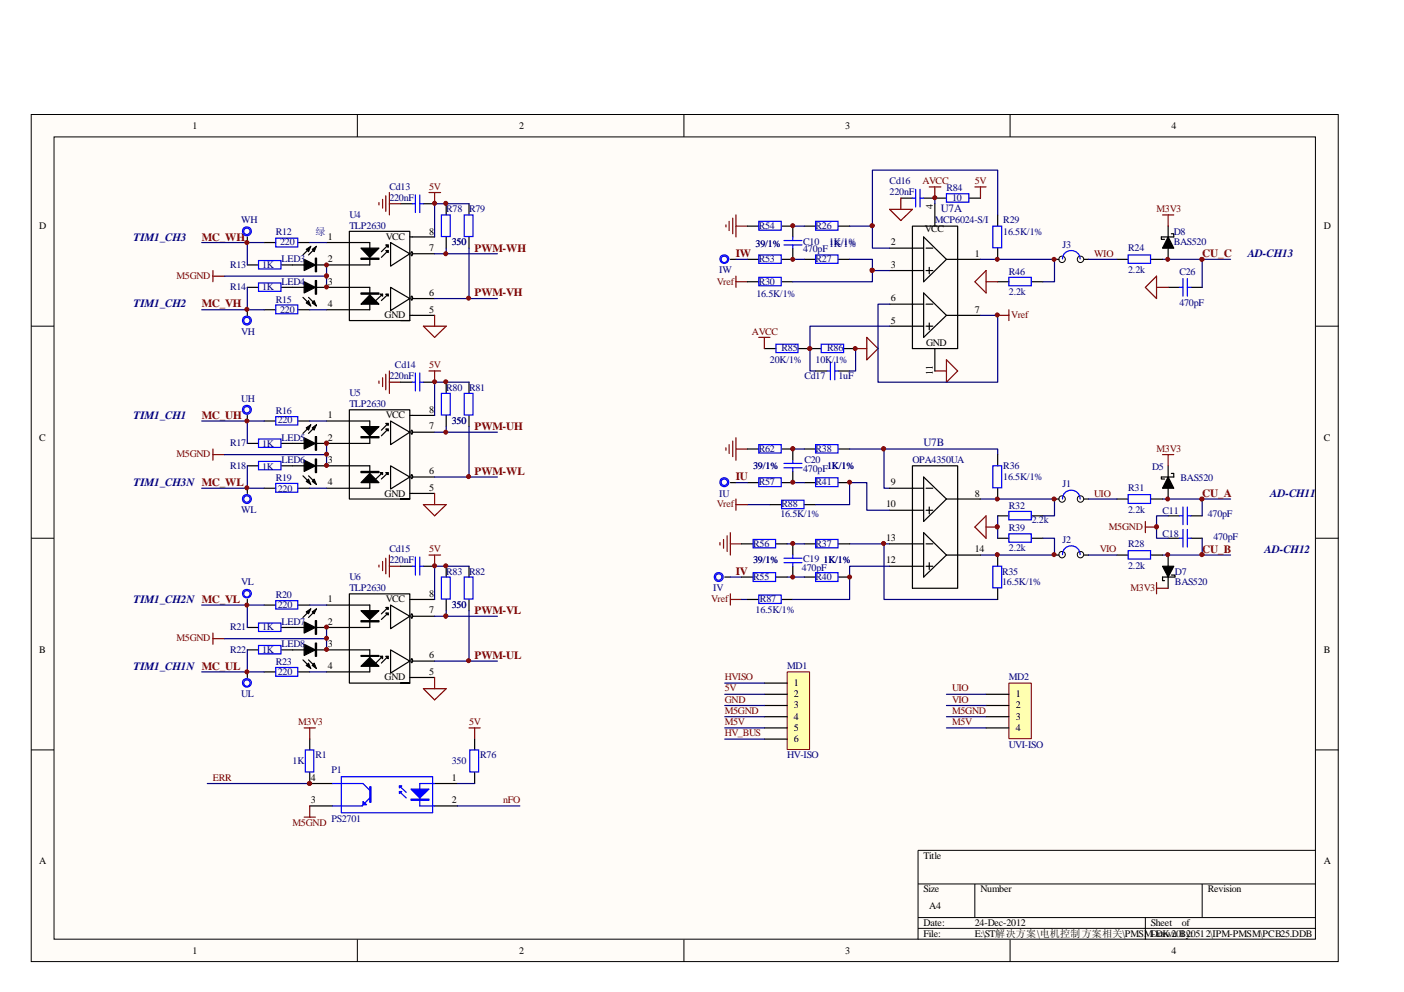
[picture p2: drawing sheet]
<svg xmlns="http://www.w3.org/2000/svg" width="297mm" height="210mm" viewBox="0 0 297 210" stroke-linecap="round" stroke-linejoin="round" font-family="sans-serif">
<path d="M6.6 24.2h276.5v179.3h-276.5z" fill="#fffcf8"/>
<g fill="none" stroke="#000" stroke-width=".21">
<path d="M6.6 24.2h276.5v179.3h-276.5zM11.4 29h266.9v169.7h-266.9zM75.6 24.2v4.8M144.7 24.2v4.8M213.7 24.2v4.8M6.6 69h4.8M278.4 69h4.8M6.6 113.9h4.8M278.4 113.9h4.8M6.6 158.7h4.8M278.4 158.7h4.8M278.4 179.9h-84.2v18.9"/>
<path d="M75.6 198.8v4.8M144.7 198.8v4.8M194.2 187h84.2M194.2 194.2h84.2M194.2 196.4h84.2M206.2 187v7.2M213.7 198.8v4.8M242.3 194.2v4.6M254.3 187v7.2"/>
</g>
<path d="M69.1 51.3h9.1v4.8h-9.1M82.1 53l-1.4 1.5M82.1 51.8l-1.4 1.5M82.6 51.3l4.1 2.4-4.1 2.6zM87.2 53.7h4.7M87.2 50.1h4.7M69.1 60.8h9.1v4.7h-9.1M87.2 66.7h4.7M87.2 63.2h4.7" fill="none" stroke="#000" stroke-width=".25"/>
<g fill="#000" stroke="#000" stroke-width=".25">
<path d="M76.4 52.5h3.8l-2 2z" fill-rule="evenodd"/>
<path d="M76.4 54.6h3.8v.3h-3.8z" fill-rule="evenodd"/>
<path d="M81.6 51.8h.5v.5z" fill-rule="evenodd"/>
<path d="M81.6 53h.5v.4z" fill-rule="evenodd"/>
<path d="M78.2 62.4l2 2h-3.8z" fill-rule="evenodd"/>
<path d="M76.4 62h3.8v.2h-3.8z" fill-rule="evenodd"/>
</g>
<path d="M87 53.3l.3 .2-.2 .6-.1-.2z" fill-rule="evenodd" fill="#fff" stroke="#000" stroke-width=".25"/>
<path d="M80.9 62.2l-1.4 1.4M82.1 62.2l-1.4 1.4M82.6 60.8l4.1 2.4-4.1 2.5zM84.8 67.8h1.9v-18.8h-12.8v18.8h12.8" fill="none" stroke="#000" stroke-width=".25"/>
<g fill="#000" stroke="#000" stroke-width=".25">
<path d="M80.4 62.2h.5v.5z" fill-rule="evenodd"/>
<path d="M81.6 62.2h.5v.5z" fill-rule="evenodd"/>
</g>
<path d="M87 62.7l.3 .2-.2 .6-.1-.2z" fill-rule="evenodd" fill="#fff" stroke="#000" stroke-width=".25"/>
<g fill="none" stroke="#000" stroke-width=".25">
<path d="M84.8 43.1h2.4M86.7 50.1h.5M89.6 43.1h2.3M86.7 66.7h.5M69.1 89.1h9.1v4.7h-9.1M69.1 98.6h9.1v4.7h-9.1M82.1 90.8l-1.4 1.4M82.1 89.6l-1.4 1.4M82.6 89.1l4.1 2.4-4.1 2.6zM87.2 91.5h4.7M87.2 87.9h4.7M87.2 104.4h4.7"/>
<path d="M87.2 100.9h4.7"/>
</g>
<path d="M87.2 43.1h.7M87.9 41.2v3.8M88.8 41.2v3.8M88.8 43.1h.8" fill="none" stroke="#00f" stroke-width=".25"/>
<path d="M45 57.2v2.4M45 58.4h2.5M90.8 40.7h2.4M91.9 40.7v2.4M89.6 69h4.8l-2.5 2.4zM91.9 66.7v2.3" fill="none" stroke="#800000" stroke-width=".25"/>
<g fill="#000" stroke="#000" stroke-width=".25">
<path d="M76.4 90.3h3.8l-2 1.9z" fill-rule="evenodd"/>
<path d="M76.4 92.4h3.8v.2h-3.8z" fill-rule="evenodd"/>
<path d="M81.6 89.6h.5v.4z" fill-rule="evenodd"/>
<path d="M81.6 90.8h.5v.4z" fill-rule="evenodd"/>
<path d="M78.2 100.2l2 1.9h-3.8z" fill-rule="evenodd"/>
<path d="M76.4 99.8h3.8v.2h-3.8z" fill-rule="evenodd"/>
</g>
<path d="M87 91.1l.3 .1-.2 .7-.1-.3z" fill-rule="evenodd" fill="#fff" stroke="#000" stroke-width=".25"/>
<path d="M82.6 98.6l4.1 2.3-4.1 2.6zM80.9 100l-1.4 1.4M82.1 100l-1.4 1.4M84.8 105.6h1.9v-18.9h-12.8v18.9h12.8" fill="none" stroke="#000" stroke-width=".25"/>
<g fill="#000" stroke="#000" stroke-width=".25">
<path d="M80.4 100h.5v.4z" fill-rule="evenodd"/>
<path d="M81.6 100h.5v.4z" fill-rule="evenodd"/>
</g>
<path d="M87 100.5l.3 .1-.2 .7-.1-.3z" fill-rule="evenodd" fill="#fff" stroke="#000" stroke-width=".25"/>
<path d="M86.7 87.9h.5M86.7 104.4h.5M69.1 128h9.1v4.8h-9.1M69.1 137.5h9.1v4.7h-9.1M82.1 129.7l-1.4 1.4M82.1 128.5l-1.4 1.4M82.6 128l4.1 2.4-4.1 2.6zM87.2 139.9h4.7M87.2 130.4h4.7M87.2 126.8h4.7M87.2 143.4h4.7" fill="none" stroke="#000" stroke-width=".25"/>
<g fill="#000" stroke="#000" stroke-width=".25">
<path d="M76.4 129.2h3.8l-2 1.9z" fill-rule="evenodd"/>
<path d="M76.4 131.3h3.8v.3h-3.8z" fill-rule="evenodd"/>
<path d="M76.4 138.7h3.8v.2h-3.8z" fill-rule="evenodd"/>
<path d="M81.6 128.5h.5v.5z" fill-rule="evenodd"/>
<path d="M81.6 129.7h.5v.4z" fill-rule="evenodd"/>
<path d="M76.4 141l1.8-1.9 2 1.9z" fill-rule="evenodd"/>
</g>
<path d="M87 129.9l.3 .2-.2 .7-.1-.2z" fill-rule="evenodd" fill="#fff" stroke="#000" stroke-width=".25"/>
<path d="M80.9 138.9l-1.4 1.4M82.1 138.9l-1.4 1.4M82.6 137.5l4.1 2.4-4.1 2.5zM84.8 144.5h1.9v-18.8h-12.8v18.8h12.8" fill="none" stroke="#000" stroke-width=".25"/>
<g fill="#000" stroke="#000" stroke-width=".25">
<path d="M80.4 138.9h.5v.5z" fill-rule="evenodd"/>
<path d="M81.6 138.9h.5v.5z" fill-rule="evenodd"/>
</g>
<path d="M87 139.4l.3 .2-.2 .6-.1-.2z" fill-rule="evenodd" fill="#fff" stroke="#000" stroke-width=".25"/>
<g fill="none" stroke="#000" stroke-width=".25">
<path d="M52.3 56.1h2.4M52.3 50.1v1.2M55.9 51.3h2.4M59.5 56.1h9.6M63.1 51.3h2.4M65.3 52.8l-1.2 1.1M66.5 52.8l-1.2 1.1M94.4 43.1v2.4M94.4 50.1v2.4M99.2 43.1v2.4M99.2 50.1v2.4M154.5 54.9h1.2"/>
<path d="M158.2 47.9h2.3M158.2 54.9h2.3M158.2 59.6h2.3M165.4 47.9h2.3v2.2M165.4 59.6h2.3M167.7 52.5v2.4h-2.3M170.2 47.9h2.4M170.2 54.9h2.4M177.4 47.9h2.3M177.4 54.9h2.3M188.2 52.5h7.2M188.2 57.2h7.2"/>
<path d="M190.6 41.9h2.4M193 47.9h9.6v25.9h-9.6zM195.4 41.9h4.8M195.4 50.1l4.8 4.8-4.8 4.7zM195.9 52.5h1.5M195.9 57.2h1.5M196.6 56.6v1.3M197.8 43.1v4.8M200.2 54.9h7.2M205.1 41.9h2.3M211.1 45.5v2.4M211.1 52.5v2.4"/>
<path d="M211.1 59.6h2.3M218.3 59.6h2.3M223.1 54.9h.9M229.4 54.9h.9M236.3 54.9h2.4M243.5 54.9h2.5M245.7 50.1v.5h.7M247.1 47.9v2.2M247.1 52.5v2.4M247.8 49.5h.5v.6M52.3 60.8h2.4M52.3 65.5v1.2"/>
<path d="M55.9 65.5h2.4M59.5 60.8h9.6M63.1 65.5h2.4M64.1 62.9l1.2 1.2M65.3 62.9l1.2 1.2M161.7 73.8h2.5M168.9 73.8h4.8M172.6 78.5h2.4M177.4 78.5h2.3M178.6 73.8h2.4M188.2 64.4h7.2M188.2 69h7.2"/>
<path d="M195.4 62l4.8 4.7-4.8 4.7zM195.9 64.4h1.5M195.9 69h1.5M196.6 68.3v1.5M197.8 73.8v4.7M200.2 66.7h7.2M247.1 60.8h2.4M252 60.8h2.3M52.3 93.8h2.4M52.3 98.6h2.4M52.3 87.9v1.2M55.9 89.1h2.4"/>
<path d="M59.5 93.8h9.6M59.5 98.6h9.6M63.1 89.1h2.4M65.3 90.5l-1.2 1.2M66.5 90.5l-1.2 1.2M84.8 80.9h2.4M89.6 80.9h2.3M94.4 80.9v2.3M94.4 87.9v2.4M99.2 80.9v2.3M99.2 87.9v2.4M158.2 95h2.3"/>
<path d="M165.4 95h2.3v2.4M167.7 99.8v2.3h-2.3M170.2 95h2.4M177.4 95h2.3M193 98.6h9.6v25.9h-9.6zM211.1 96.2v2.4M247.1 98.6v2.3M52.3 103.3v1.1M55.9 103.3h2.4M63.1 103.3h2.4M64.1 100.7l1.2 1.2M65.3 100.7l1.2 1.2"/>
<path d="M84.8 119.8h2.4M89.6 119.8h2.3M94.4 119.8v2.3M99.2 119.8v2.3M154.5 102.1h1.2M156.9 115.1h2.4M158.2 102.1h2.3M162.9 106.8h2.5M164.2 115.1h2.3M167.7 115.1v2.3M167.7 119.8v2.3M170.2 115.1h2.4"/>
<path d="M170.2 102.1h2.4M170.2 106.8h2.4M177.4 115.1h2.3M177.4 102.1h2.3M188.2 119.8h7.2M188.2 115.1h7.2M188.2 103.3h7.2M188.2 108h7.2M195.4 100.9l4.8 4.7-4.8 4.7zM195.4 112.7l4.8 4.7-4.8 4.7zM195.9 119.8h1.5M195.9 115.1h1.5"/>
<path d="M195.9 103.3h1.5M195.9 108h1.5M196.6 107.3v1.4M196.6 119.1v1.4M200.2 105.6h7.2M200.2 117.4h7.2M211.1 103.3v2.3M211.1 117.4v2.4M211.1 109.1h2.3M211.1 113.9h2.3M218.3 109.1h2.3M218.3 113.9h2.3"/>
<path d="M223.1 105.6h.9M223.1 117.4h.9M229.4 105.6h.9M229.4 117.4h.9M236.3 105.6h2.4M236.3 117.4h2.4M243.5 105.6h2.5M243.5 117.4h2.5M245.7 100.9v.5h.7M247.1 103.3v2.3M247.1 117.4v2.4M247.1 109.1h2.4"/>
<path d="M247.1 113.9h2.4M247.8 100.2h.5v.7M252 109.1h2.3M252 113.9h2.3M52.3 132.8h2.4M52.3 137.5h2.4M52.3 126.8v1.2M55.9 128h2.4M59.5 132.8h9.6M59.5 137.5h9.6M63.1 128h2.4M64.1 139.6l1.2 1.2"/>
<path d="M65.3 129.5l-1.2 1.2M65.3 139.6l1.2 1.2M66.5 129.5l-1.2 1.2M86.7 126.8h.5M94.4 126.8v2.4M99.2 126.8v2.4M153.3 122.1h1.2M156.9 122.1h2.4M158.2 126.8h2.3M164.2 122.1h2.3M165.4 126.8h2.3M170.2 122.1h2.4"/>
<path d="M177.4 122.1h2.3M211.1 124.5v2.3M246 122.1v.8h.4M247.1 122.1v2.4M247.8 121.7h.8v.4M52.3 142.2v1.2M55.9 142.2h2.4M63.1 142.2h2.4M65.5 156.4v2.3M86.7 143.4h.5M100.4 156.4v2.3M65.5 163.4v2.4h4.9"/>
<path d="M65.5 170.5h4.9M91.9 165.8h4.9M91.9 170.5h4.9M100.4 163.4v2.4"/>
</g>
<g fill="none" stroke="#800000" stroke-width=".25">
<path d="M196.6 39.6h2.5M197.8 39.6v2.3M206.2 39.6h2.4M207.4 39.6v2.3M80.2 42.9v.5M80.9 42.2v1.8M81.6 41.4v3.3M82.4 40.7v4.8M82.4 43.1h2.4M153.6 47.6v.4M154.3 46.8v2M155 46.2v3.3"/>
<path d="M155.7 45.5v4.6M155.7 58.4v2.4M155.7 47.9h2.5M155.7 59.6h2.5M188.2 44.3h4.8l-2.4 2.4zM190.6 41.9v2.4M208.6 59.6h2.5M208.6 57.2v4.8l-2.4-2.4zM244.7 58.4v4.8l-2.4-2.4zM246 45.5h2.3M247.1 45.5v2.4M80.9 79.9v1.9"/>
<path d="M81.6 79.2v3.3M82.4 78.5v4.7M90.8 78.5h2.4M91.9 78.5v2.4M160.5 71.4h2.4M161.7 71.4v2.4M181 73.8h2.4M183.4 71.4l2.4 2.4-2.4 2.3zM197.8 78.5h2.4M200.2 76.1l2.4 2.4-2.4 2.4zM211.1 66.7h2.3M213.4 65.5v2.3"/>
<path d="M244.7 60.8h2.4M45 95v2.4M45 96.2h2.5M80.2 80.6v.5M82.4 80.9h2.4M153.6 94.8v.5M154.3 94.1v1.8M155 93.3v3.3M155.7 92.6v4.8M155.7 95h2.5M246 96.2h2.3M247.1 96.2v2.4"/>
<path d="M80.2 119.6v.4M80.9 118.8v1.9M81.6 118.1v3.3M82.4 117.4v4.7M82.4 119.8h2.4M89.6 106.8h4.8l-2.5 2.3zM90.8 117.4h2.4M91.9 104.4v2.4M91.9 117.4v2.4M152.3 114.8v.5M153.1 114.1v1.9M153.8 113.4v3.3"/>
<path d="M154.5 112.7v4.7M154.5 115.1h2.4M155.7 105.6v2.4M155.7 106.8h2.5M208.6 109.1v4.8l-2.4-2.4zM208.6 111.5h2.5M242.3 111.5h2.4M242.3 110.3v2.4M45 134v2.3M45 135.1h2.5M154.5 125.7v2.3M154.5 126.8h2.4"/>
<path d="M244.7 123.3v2.4M244.7 124.5h2.4M64.3 154h2.4M65.5 154v2.4M89.6 145.7h4.8l-2.5 2.4zM91.9 143.4v2.3M99.2 154h2.4M100.4 154v2.4M64.3 172.9h2.4M65.5 170.5v2.4"/>
</g>
<g fill="none" stroke="#00f" stroke-width=".25">
<path d="M54.7 55.1h4.7v1.8h-4.7zM54.7 59.9h4.7v1.8h-4.7zM58.3 50.4h4.7v1.9h-4.7zM93.4 45.5h1.8v4.6h-1.8zM98.2 45.5h1.9v4.6h-1.9zM160.5 58.7h4.8v1.8h-4.8zM160.5 46.8h4.8v1.9h-4.8zM160.5 53.9h4.8v1.8h-4.8zM165.9 51.8h3.8M165.9 50.9h3.8M167.7 50.1v.8M167.7 51.8v.7"/>
<path d="M172.6 46.8h4.7v1.9h-4.7zM172.6 53.9h4.7v1.8h-4.7zM193 41.9h.7M193.7 40.1v3.7M194.6 40.1v3.7M194.6 41.9h.8M200.2 41h4.8v1.8h-4.8zM210.1 47.9h1.8v4.5h-1.8zM213.4 58.7h4.8v1.8h-4.8zM224.8 54.8a1.86 1.86 0 0 1 1.9-1.8 1.86 1.86 0 0 1 1.8 1.8M238.7 53.9h4.7v1.8h-4.7zM250.3 58.9v3.8"/>
<path d="M251.2 58.9v3.8M58.3 64.5h4.7v1.9h-4.7zM87.9 78.9v3.8M88.8 78.9v3.8M164.2 72.8h4.6v1.8h-4.6zM173.7 72.8h4.8v1.8h-4.8zM175 78.5h.7M175.7 76.6v3.8M176.6 76.6v3.8M176.6 78.5h.8M249.5 60.8h.8M251.2 60.8h.8"/>
<path d="M54.7 92.9h4.7v1.8h-4.7zM54.7 97.6h4.7v1.8h-4.7zM58.3 88.2h4.7v1.7h-4.7zM87.2 80.9h.7M88.8 80.9h.8M93.4 83.2h1.8v4.6h-1.8zM98.2 83.2h1.9v4.6h-1.9zM160.5 94.1h4.8v1.8h-4.8zM165.9 98.1h3.8M165.9 99h3.8M167.7 97.4v.7M167.7 99v.8"/>
<path d="M172.6 94.1h4.7v1.8h-4.7zM210.1 98.6h1.8v4.6h-1.8zM58.3 102.3h4.7v1.9h-4.7zM87.2 119.8h.7M87.9 117.9v3.8M88.8 117.9v3.8M88.8 119.8h.8M159.3 114.1h4.8v1.8h-4.8zM160.5 101.1h4.8v1.9h-4.8zM165.4 105.8h4.7v1.8h-4.7zM165.9 118.1h3.8M165.9 119.1h3.8"/>
<path d="M167.7 117.4v.7M167.7 119.1v.7M172.6 114.1h4.7v1.8h-4.7zM172.6 101.1h4.7v1.9h-4.7zM210.1 119.8h1.8v4.6h-1.8zM213.4 108.2h4.8v1.8h-4.8zM213.4 113h4.8v1.7h-4.8zM224.8 105.6a1.86 1.86 0 0 1 1.9-1.9 1.86 1.86 0 0 1 1.8 1.9M224.8 117.4a1.86 1.86 0 0 1 1.9-1.9 1.86 1.86 0 0 1 1.8 1.9M238.7 104.7h4.7v1.8h-4.7zM238.7 116.5h4.7v1.8h-4.7zM249.5 109.1h.8"/>
<path d="M249.5 113.9h.8M250.3 107.3v3.7M250.3 112v3.8M251.2 107.3v3.7M251.2 112v3.8M251.2 109.1h.8M251.2 113.9h.8M54.7 131.8h4.7v1.8h-4.7zM54.7 136.6h4.7v1.8h-4.7zM58.3 127.1h4.7v1.8h-4.7zM93.4 122.1h1.8v4.7h-1.8zM98.2 122.1h1.9v4.7h-1.9z"/>
<path d="M159.3 121.2h4.8v1.8h-4.8zM160.5 125.9h4.8v1.8h-4.8zM172.6 121.2h4.7v1.8h-4.7zM58.3 141.2h4.7v1.9h-4.7zM64.6 158.7h1.8v4.6h-1.8zM99.4 158.7h1.9v4.6h-1.9zM70.4 165.8h6.4l1.4 1.4M72.2 164.4h19.3v7.6h-19.3zM78.2 168.8l-1.6 1.7h-6.2M84.5 167.5l1.4 1.3M84.5 166.3l1.4 1.4M91.9 165.8h-3.1v4.7h3.1"/>
<circle cx="52.2" cy="48.9" r=".94"/>
<circle cx="52.2" cy="48.9" r=".68"/>
<circle cx="153.2" cy="54.9" r=".68"/>
<circle cx="153.3" cy="54.8" r=".92"/>
<circle cx="52.2" cy="67.8" r=".94"/>
<circle cx="52.2" cy="67.8" r=".68"/>
<circle cx="52.2" cy="86.7" r=".94"/>
<circle cx="52.2" cy="86.7" r=".68"/>
<circle cx="52.2" cy="105.6" r=".94"/>
<circle cx="52.2" cy="105.6" r=".68"/>
<circle cx="153.2" cy="102" r=".94"/>
<circle cx="153.2" cy="102" r=".68"/>
<circle cx="52.2" cy="125.7" r=".68"/>
<circle cx="52.2" cy="125.6" r=".92"/>
<circle cx="152" cy="122.1" r=".94"/>
<circle cx="152.1" cy="122.1" r=".68"/>
<circle cx="52.2" cy="144.5" r=".68"/>
<circle cx="52.2" cy="144.5" r=".92"/>
</g>
<path d="M246 54.9h14.3M187 115.1v11.7h24.1M207.4 105.6h3.7M246 117.4h14.3M246 105.6h14.3" fill="none" stroke="#11037f" stroke-width=".25"/>
<g fill="none" stroke="#000080" stroke-width=".25">
<path d="M42.7 51.3h9.6M47.5 58.4h21.6M55.9 51.3h-3.6v4.8M65.5 51.3h3.6M69.1 56.1v4.7M91.9 53.7h13.3M94.4 52.5v1.2M99.2 43.1h-7.3v7M99.2 52.5v10.7M155.7 54.9h2.5M167.7 54.9h2.5M167.7 47.9h2.5"/>
<path d="M179.7 54.9h4.9v2.3h3.6M184.6 47.9v4.6h3.6M184.6 57.2v2.4h-16.9M197.8 41.9v1.2M207.4 54.9h15.7v4.7h-2.5M211.1 45.5v-9.5h-26.5v11.9h-4.9M230.3 54.9h6M254.3 54.9v5.9M42.7 65.5h13.2M52.3 60.8v4.7M65.5 65.5h3.6M91.9 63.2h13.3"/>
<path d="M181 73.8v4.7h-1.3M188.2 64.4h-2.4v16.5h25.3v-14.2h-3.7M188.2 69h-16.8v9.5h1.2M42.7 89.1h9.6M47.5 96.2h21.6M52.3 98.6v4.7M55.9 89.1h-3.6v4.7M65.5 89.1h3.6M69.1 93.8v4.8M91.9 91.5h13.3M94.4 90.3v1.2M99.2 80.9h-7.3v7"/>
<path d="M99.2 90.3v10.6M167.7 95h2.5M179.7 95h7.3M211.1 96.2v-1.2h-24.1v8.3h1.2M42.7 103.3h13.2M65.5 103.3h3.6M91.9 100.9h13.3M99.2 119.8h-7.3v7M155.7 102.1h2.5M158.2 106.8h4.7M166.5 115.1h3.7M167.7 102.1h2.5"/>
<path d="M172.6 106.8h7.1v-4.7h3.7v5.9h4.8M179.7 115.1h8.5M188.2 119.8h-8.5v7h-12M211.1 105.6h12v3.5h-2.5M211.1 109.1v4.8M220.6 113.9h2.5v3.5h-15.7M230.3 117.4h6M230.3 105.6h6M247.1 109.1h-2.4v4.8h2.4M254.3 105.6v3.5M254.3 113.9v3.5M42.7 128h9.6"/>
<path d="M47.5 135.1h21.6M52.3 137.5v4.7M55.9 128h-3.6v4.8M65.5 128h3.6M69.1 132.8v4.7M91.9 130.4h13.3M91.9 139.9h13.3M94.4 129.2v1.2M99.2 129.2v10.7M154.5 122.1h2.4M156.9 126.8h1.3M166.5 122.1h3.7"/>
<path d="M42.7 142.2h13.2M65.5 142.2h3.6M43.9 165.8h21.6M96.8 165.8h3.6M96.8 170.5h13.2"/>
</g>
<g fill="#000" stroke="#000" stroke-width=".25">
<path d="M245.7 50.1h2.6zM245.7 100.9h2.6zM246 122.1h2.6z"/>
<path d="M64.3 54.9l2.4 1.2-2.4 1.1z" fill-rule="evenodd"/>
<path d="M66.7 54.6h.3v2.9h-.3z" fill-rule="evenodd"/>
<path d="M247.1 50.1l1.2 2.4h-2.3z" fill-rule="evenodd"/>
<path d="M64.3 59.6l2.4 1.2-2.4 1.2z" fill-rule="evenodd"/>
<path d="M66.7 59.4h.3v2.8h-.3z" fill-rule="evenodd"/>
<path d="M64.3 92.6l2.4 1.2-2.4 1.2z" fill-rule="evenodd"/>
<path d="M64.3 97.4l2.4 1.2-2.4 1.2z" fill-rule="evenodd"/>
<path d="M66.7 92.4h.3v2.9h-.3z" fill-rule="evenodd"/>
<path d="M66.7 97.1h.3v2.9h-.3z" fill-rule="evenodd"/>
<path d="M247.1 100.9l1.2 2.4h-2.3z" fill-rule="evenodd"/>
<path d="M246 119.8h2.3l-1.2 2.3z" fill-rule="evenodd"/>
<path d="M64.3 131.6l2.4 1.2-2.4 1.2z" fill-rule="evenodd"/>
<path d="M64.3 136.3l2.4 1.2-2.4 1.2z" fill-rule="evenodd"/>
<path d="M66.7 131.3h.3v2.9h-.3z" fill-rule="evenodd"/>
<path d="M66.7 136.1h.3v2.8h-.3z" fill-rule="evenodd"/>
</g>
<g fill="#000" stroke="#000" stroke-width=".21">
<path d="M64.8 52.8l1-.7-.5 1.2z" fill-rule="evenodd"/>
<path d="M66 52.8l1-.7-.5 1.2z" fill-rule="evenodd"/>
<path d="M65.3 63.6l.5 1.2-1-.7z" fill-rule="evenodd"/>
<path d="M66.5 63.6l.5 1.2-1-.7z" fill-rule="evenodd"/>
<path d="M64.8 90.5l1-.7-.5 1.2z" fill-rule="evenodd"/>
<path d="M66 90.5l1-.7-.5 1.2z" fill-rule="evenodd"/>
<path d="M65.3 101.4l.5 1.1-1-.6z" fill-rule="evenodd"/>
<path d="M66.5 101.4l.5 1.1-1-.6z" fill-rule="evenodd"/>
<path d="M64.8 129.5l1-.7-.5 1.1z" fill-rule="evenodd"/>
<path d="M66 129.5l1-.7-.5 1.1z" fill-rule="evenodd"/>
<path d="M65.3 140.3l.5 1.2-1-.7z" fill-rule="evenodd"/>
<path d="M66.5 140.3l.5 1.2-1-.7z" fill-rule="evenodd"/>
</g>
<g fill="none" stroke="#000" stroke-width=".21">
<circle cx="224.7" cy="54.9" r=".68"/>
<circle cx="228.6" cy="54.9" r=".68"/>
<circle cx="224.7" cy="105.6" r=".68"/>
<circle cx="224.7" cy="117.4" r=".68"/>
<circle cx="228.6" cy="105.6" r=".68"/>
<circle cx="228.6" cy="117.4" r=".68"/>
</g>
<g fill="#800000" stroke="#800000" stroke-width=".21">
<circle cx="94.3" cy="53.7" r=".42"/>
<circle cx="99.1" cy="63.1" r=".42"/>
<circle cx="94.3" cy="91.4" r=".42"/>
<circle cx="99.1" cy="100.8" r=".42"/>
<circle cx="94.3" cy="130.3" r=".45"/>
<circle cx="99.1" cy="139.8" r=".42"/>
<circle cx="69.1" cy="58.4" r=".45"/>
<circle cx="69.1" cy="96.1" r=".42"/>
<circle cx="69.1" cy="135" r=".42"/>
<circle cx="186.9" cy="115" r=".42"/>
<circle cx="186.9" cy="95" r=".45"/>
<circle cx="211" cy="66.6" r=".42"/>
<circle cx="184.5" cy="57.2" r=".48"/>
<circle cx="184.5" cy="47.8" r=".45"/>
<circle cx="69.1" cy="56.1" r=".42"/>
<circle cx="69.1" cy="60.7" r=".42"/>
<circle cx="91.9" cy="43" r=".42"/>
<circle cx="69.1" cy="93.8" r=".45"/>
<circle cx="69.1" cy="98.5" r=".42"/>
<circle cx="69.1" cy="132.7" r=".42"/>
<circle cx="69.1" cy="137.4" r=".42"/>
<circle cx="167.7" cy="122.1" r=".42"/>
<circle cx="167.7" cy="115" r=".42"/>
<circle cx="197.8" cy="41.8" r=".42"/>
<circle cx="167.7" cy="47.8" r=".42"/>
<circle cx="167.7" cy="54.9" r=".42"/>
<circle cx="94.3" cy="43" r=".42"/>
<circle cx="94.3" cy="80.8" r=".42"/>
<circle cx="94.3" cy="119.7" r=".42"/>
<circle cx="91.9" cy="119.7" r=".42"/>
<circle cx="179.7" cy="122.1" r=".42"/>
<circle cx="179.7" cy="102" r=".42"/>
<circle cx="52.2" cy="51.3" r=".42"/>
<circle cx="52.2" cy="65.5" r=".42"/>
<circle cx="52.2" cy="89.1" r=".42"/>
<circle cx="52.2" cy="103.2" r=".42"/>
<circle cx="52.2" cy="128" r=".42"/>
<circle cx="52.2" cy="142.2" r=".42"/>
<circle cx="180.9" cy="73.7" r=".42"/>
<circle cx="171.3" cy="73.7" r=".45"/>
<circle cx="91.9" cy="80.8" r=".42"/>
<circle cx="65.5" cy="165.8" r=".45"/>
<circle cx="247.1" cy="105.6" r=".42"/>
<circle cx="247.1" cy="54.9" r=".42"/>
<circle cx="211" cy="54.9" r=".42"/>
<circle cx="223" cy="54.9" r=".42"/>
<circle cx="211" cy="105.6" r=".42"/>
<circle cx="223" cy="105.6" r=".42"/>
<circle cx="211" cy="117.4" r=".42"/>
<circle cx="223" cy="117.4" r=".42"/>
<circle cx="211" cy="111.5" r=".45"/>
<circle cx="247.1" cy="117.4" r=".42"/>
<circle cx="167.7" cy="102" r=".42"/>
<circle cx="167.7" cy="95" r=".45"/>
<circle cx="254.3" cy="105.6" r=".45"/>
<circle cx="254.3" cy="117.4" r=".45"/>
<circle cx="254.3" cy="54.9" r=".45"/>
<circle cx="244.7" cy="111.5" r=".45"/>
</g>
<g fill="#00f" stroke="#00f" stroke-width=".25">
<path d="M87 167h3.8l-2 1.8z" fill-rule="evenodd"/>
<path d="M87 169.1h3.8v.2h-3.8z" fill-rule="evenodd"/>
<path d="M84.5 166.3h.5l-.5 .4z" fill-rule="evenodd"/>
<path d="M84.5 167.5h.5l-.5 .4z" fill-rule="evenodd"/>
<path d="M78.2 166.5h.3v3.3h-.3z" fill-rule="evenodd"/>
<path d="M76.8 169.6l.8 .7h-.8z" fill-rule="evenodd"/>
</g>
<path d="M166.6 142.3h4.7v16.3h-4.7z" fill="#ffffb0"/>
<path d="M166.5 142.2h4.8v16.4h-4.8z" fill="none" stroke="#800000" stroke-width=".21"/>
<path d="M161.7 144.5h4.8M161.7 146.9h4.8M161.7 149.3h4.8M161.7 151.7h4.8M161.7 154h4.8M161.7 156.4h4.8" fill="none" stroke="#000" stroke-width=".25"/>
<path d="M213.5 144.6h4.7v11.7h-4.7z" fill="#ffffb0"/>
<path d="M213.4 144.5h4.8v11.8h-4.8z" fill="none" stroke="#800000" stroke-width=".21"/>
<path d="M208.6 146.9h4.8M208.6 149.3h4.8M208.6 151.7h4.8M208.6 154h4.8" fill="none" stroke="#000" stroke-width=".25"/>
<path d="M153.3 144.5h8.4M153.3 146.9h8.4M153.3 149.3h8.4M153.3 151.7h8.4M153.3 154h8.4M153.3 156.4h8.4M200.2 146.9h8.4M200.2 149.3h8.4M200.2 151.7h8.4M200.2 154h8.4" fill="none" stroke="#000080" stroke-width=".25"/>
<g font-size="2.4" fill="#000080">
<text x="199.1" y="44.9">U7A</text>
<text x="28.3" y="50.9">TIM1_CH3</text>
<text x="264" y="54.5">AD-CH13</text>
<text x="28.3" y="65">TIM1_CH2</text>
<text x="28.3" y="88.7">TIM1_CH1</text>
<text x="195.4" y="94.4">U7B</text>
<text x="28.3" y="102.8">TIM1_CH3N MC_WL</text>
<text x="268.7" y="105.2">AD-CH11</text>
<text x="267.5" y="116.9">AD-CH12</text>
<text x="28.3" y="127.6">TIM1_CH2N MC_VL</text>
<text x="28.3" y="141.7">TIM1_CH1N MC_UL</text>
</g>
<g font-size="2.4" fill="#800000">
<text x="42.7" y="50.9">MC_WH</text>
<text x="100.4" y="53.3">PWM-WH</text>
<text x="155.7" y="54.5">IW</text>
<text x="254.3" y="54.5">CU_C</text>
<text x="42.7" y="65">MC_VH</text>
<text x="100.4" y="62.7">PWM-VH</text>
<text x="42.7" y="88.7">MC_UH</text>
<text x="100.4" y="91">PWM-UH</text>
<text x="100.4" y="100.4">PWM-WL</text>
<text x="155.7" y="101.6">IU</text>
<text x="254.3" y="105.2">CU_A</text>
<text x="254.3" y="116.9">CU_B</text>
<text x="155.7" y="121.7">IV</text>
<text x="100.4" y="129.9">PWM-VL</text>
<text x="100.4" y="139.4">PWM-UL</text>
</g>
<g font-size="2.1">
<text x="40.7" y="27.2">1</text>
<text x="109.8" y="27.2">2</text>
<text x="178.8" y="27.2">3</text>
<text x="247.8" y="27.2">4</text>
<text x="197.4" y="44.3" transform="rotate(-90 197.4 44.3)">4</text>
<text x="8.3" y="48.4">D</text>
<text x="69.3" y="50.7">1</text>
<text x="81.6" y="50.7">VCC</text>
<text x="90.8" y="53.1">7</text>
<text x="90.8" y="49.6">8</text>
<text x="188.5" y="51.9">2</text>
<text x="195.7" y="49.1">VCC</text>
<text x="280.1" y="48.4">D</text>
<text x="69.3" y="55.5">2</text>
<text x="188.5" y="56.7">3</text>
<text x="206.2" y="54.3">1</text>
<text x="69.3" y="60.2">3</text>
<text x="69.3" y="65">4</text>
<text x="90.8" y="62.6">6</text>
<text x="188.5" y="63.8">6</text>
<text x="81.4" y="67.3">GND</text>
<text x="90.8" y="66.1">5</text>
<text x="188.5" y="68.5">5</text>
<text x="206.2" y="66.1">7</text>
<text x="195.9" y="73.2">GND</text>
<text x="197.4" y="79.4" transform="rotate(-90 197.4 79.4)">11</text>
<text x="69.3" y="88.5">1</text>
<text x="81.6" y="88.5">VCC</text>
<text x="90.8" y="87.3">8</text>
<text x="8.3" y="93.2">C</text>
<text x="69.3" y="93.2">2</text>
<text x="90.8" y="90.9">7</text>
<text x="280.1" y="93.2">C</text>
<text x="69.3" y="98">3</text>
<text x="90.8" y="100.3">6</text>
<text x="69.3" y="102.7">4</text>
<text x="81.4" y="105.1">GND</text>
<text x="90.8" y="103.9">5</text>
<text x="187.5" y="107.4">10</text>
<text x="188.5" y="102.7">9</text>
<text x="206.2" y="105.1">8</text>
<text x="187.5" y="119.2">12</text>
<text x="187.5" y="114.5">13</text>
<text x="206.2" y="116.9">14</text>
<text x="69.3" y="127.4">1</text>
<text x="81.6" y="127.4">VCC</text>
<text x="90.8" y="129.8">7</text>
<text x="90.8" y="126.3">8</text>
<text x="69.3" y="132.2">2</text>
<text x="69.3" y="136.9">3</text>
<text x="8.3" y="138.1">B</text>
<text x="69.3" y="141.7">4</text>
<text x="81.4" y="143.9">GND</text>
<text x="90.8" y="142.8">5</text>
<text x="90.8" y="139.3">6</text>
<text x="280.1" y="138.1">B</text>
<text x="168" y="145.1">1</text>
<text x="168" y="147.5">2</text>
<text x="168" y="149.9">3</text>
<text x="214.9" y="147.5">1</text>
<text x="214.9" y="149.9">2</text>
<text x="168" y="152.2">4</text>
<text x="168" y="154.6">5</text>
<text x="214.9" y="152.2">3</text>
<text x="214.9" y="154.6">4</text>
<text x="168" y="157">6</text>
<text x="65.8" y="165.2">4</text>
<text x="95.6" y="165.2">1</text>
<text x="65.8" y="169.9">3</text>
<text x="95.6" y="169.9">2</text>
<text x="8.3" y="182.9">A</text>
<text x="195.4" y="181.7">Title</text>
<text x="280.1" y="182.9">A</text>
<text x="195.4" y="188.8">Size</text>
<text x="207.4" y="188.8">Number</text>
<text x="255.5" y="188.8">Revision</text>
<text x="195.4" y="195.9">Date:</text>
<text x="196.6" y="192.4">A4</text>
<text x="206.2" y="195.9">24-Dec-2012</text>
<text x="243.5" y="195.9">Sheet</text>
<text x="250" y="195.9">of</text>
<text x="40.7" y="201.8">1</text>
<text x="109.8" y="201.8">2</text>
<text x="178.8" y="201.8">3</text>
<text x="195.4" y="198.2">File:</text>
<text x="206.2" y="198.2">E:\ST解决方案\电机控制方案相关\PMSMDraw20B20512\IPM-PMSM\PCB25.DDB</text>
<text x="243.8" y="198.2">-DK n 1y:</text>
<text x="247.8" y="201.8">4</text>
</g>
<g font-size="2.1" fill="#000080">
<text x="82.4" y="40.1">Cd13</text>
<text x="188.2" y="39">Cd16</text>
<text x="188.2" y="41.3">220nF</text>
<text x="200.2" y="40.4">R84</text>
<text x="51.1" y="47.3">WH</text>
<text x="73.9" y="46.1">U4</text>
<text x="82.4" y="42.5">220nF</text>
<text x="94.4" y="44.9">R78</text>
<text x="99.2" y="44.9">R79</text>
<text x="197.8" y="47.3">MCP6024-S/I</text>
<text x="201.4" y="42.5">10</text>
<text x="212.3" y="47.3">R29</text>
<text x="58.3" y="49.8">R12</text>
<text x="59.3" y="51.9">220</text>
<text x="66.7" y="49.6">绿</text>
<text x="73.9" y="48.4">TLP2630</text>
<text x="95.6" y="51.9">350</text>
<text x="159.9" y="52.2">39/1%</text>
<text x="160.5" y="48.4">R54</text>
<text x="169.9" y="51.7">C10</text>
<text x="169.9" y="53.4">470pF</text>
<text x="172.6" y="48.4">R26</text>
<text x="175.4" y="52.2">1K/1%</text>
<text x="212.3" y="49.6">16.5K/1%</text>
<text x="224.8" y="52.4">J3</text>
<text x="238.7" y="53.1">R24</text>
<text x="248.3" y="49.6">D8</text>
<text x="248.3" y="51.9">BAS520</text>
<text x="48.7" y="56.7">R13</text>
<text x="55.5" y="56.7">1K</text>
<text x="59.5" y="55.5">LED3</text>
<text x="152.1" y="57.8">IW</text>
<text x="160.5" y="55.5">R53</text>
<text x="172.6" y="55.5">R27</text>
<text x="213.4" y="58.1">R46</text>
<text x="238.7" y="57.8">2.2k</text>
<text x="249.5" y="58.1">C26</text>
<text x="48.7" y="61.4">R14</text>
<text x="55.5" y="61.4">1K</text>
<text x="58.3" y="64">R15</text>
<text x="59.5" y="60.2">LED4</text>
<text x="160" y="62.8">16.5K/1%</text>
<text x="160.5" y="60.2">R30</text>
<text x="213.4" y="62.3">2.2k</text>
<text x="249.5" y="64.7">470pF</text>
<text x="51.1" y="70.8">VH</text>
<text x="59.3" y="66.1">220</text>
<text x="83.6" y="77.9">Cd14</text>
<text x="162.9" y="76.7">20K/1%</text>
<text x="165.4" y="74.4">R85</text>
<text x="172.6" y="76.7">10K</text>
<text x="175" y="74.4">R86</text>
<text x="176" y="76.7">/1%</text>
<text x="73.9" y="83.8">U5</text>
<text x="82.4" y="80.3">220nF</text>
<text x="94.4" y="82.6">R80</text>
<text x="99.2" y="82.6">R81</text>
<text x="170.2" y="80.3">Cd17</text>
<text x="177.4" y="80.3">1uF</text>
<text x="51.1" y="85">UH</text>
<text x="58.3" y="87.6">R16</text>
<text x="58.8" y="89.5">220</text>
<text x="73.9" y="86.2">TLP2630</text>
<text x="95.6" y="89.7">350</text>
<text x="48.7" y="94.4">R17</text>
<text x="55.5" y="94.7">1K</text>
<text x="59.5" y="93.2">LED5</text>
<text x="160.5" y="95.6">R62</text>
<text x="172.6" y="95.6">R38</text>
<text x="48.7" y="99.2">R18</text>
<text x="55.5" y="99.4">1K</text>
<text x="58.3" y="101.8">R19</text>
<text x="59.5" y="98">LED6</text>
<text x="159.3" y="99.2">39/1%</text>
<text x="169.9" y="99.8">470pF</text>
<text x="170.2" y="98">C20</text>
<text x="175" y="99.2">1K/1%</text>
<text x="193" y="98">OPA4350UA</text>
<text x="212.3" y="99.2">R36</text>
<text x="212.3" y="101.5">16.5K/1%</text>
<text x="243.8" y="99.4">D5</text>
<text x="249.8" y="101.8">BAS520</text>
<text x="58.8" y="104.1">220</text>
<text x="152.1" y="105.1">IU</text>
<text x="160.5" y="102.7">R57</text>
<text x="165.4" y="107.4">R88</text>
<text x="172.6" y="102.7">R41</text>
<text x="213.4" y="107.6">R32</text>
<text x="224.8" y="103.1">J1</text>
<text x="238.7" y="103.9">R31</text>
<text x="51.1" y="108.6">WL</text>
<text x="165.1" y="109.5">16.5K/1%</text>
<text x="213.4" y="112.4">R39</text>
<text x="218.3" y="110.7">2.2k</text>
<text x="238.7" y="108.6">2.2k</text>
<text x="246" y="108.8">C11</text>
<text x="246" y="113.6">C18</text>
<text x="255.5" y="109.5">470pF</text>
<text x="82.4" y="116.9">Cd15</text>
<text x="82.4" y="119.2">220nF</text>
<text x="159.3" y="115.7">R56</text>
<text x="159.3" y="119.2">39/1%</text>
<text x="169.9" y="119">C19</text>
<text x="172.6" y="115.7">R37</text>
<text x="174.2" y="119.2">1K/1%</text>
<text x="213.4" y="116.6">2.2k</text>
<text x="224.8" y="115">J2</text>
<text x="238.7" y="115.7">R28</text>
<text x="256.7" y="114.2">470pF</text>
<text x="51.1" y="123.9">VL</text>
<text x="73.9" y="122.8">U6</text>
<text x="73.9" y="125.1">TLP2630</text>
<text x="94.4" y="121.6">R83</text>
<text x="99.2" y="121.6">R82</text>
<text x="150.9" y="125.1">IV</text>
<text x="159.3" y="122.8">R55</text>
<text x="169.7" y="120.8">470pF</text>
<text x="172.6" y="122.8">R40</text>
<text x="212" y="121.6">R35</text>
<text x="212" y="123.9">16.5K/1%</text>
<text x="238.7" y="120.4">2.2k</text>
<text x="248.6" y="121.6">D7</text>
<text x="248.6" y="123.9">BAS520</text>
<text x="58.3" y="126.5">R20</text>
<text x="58.8" y="128.6">220</text>
<text x="95.6" y="128.6">350</text>
<text x="159.9" y="129.8">16.5K/1%</text>
<text x="160.8" y="127.4">R87</text>
<text x="48.7" y="133.4">R21</text>
<text x="55.5" y="133.4">1K</text>
<text x="59.5" y="132.2">LED7</text>
<text x="59.5" y="136.9">LED8</text>
<text x="48.7" y="138.1">R22</text>
<text x="55.5" y="138.1">1K</text>
<text x="58.3" y="140.6">R23</text>
<text x="58.8" y="142.8">220</text>
<text x="166.5" y="141.7">MD1</text>
<text x="213.4" y="143.9">MD2</text>
<text x="51.1" y="147.5">UL</text>
<text x="61.9" y="161.6">1K</text>
<text x="66.7" y="160.5">R1</text>
<text x="95.6" y="161.6">350</text>
<text x="101.6" y="160.5">R76</text>
<text x="166.5" y="160.5">HV-ISO</text>
<text x="213.4" y="158.2">UVI-ISO</text>
<text x="70.1" y="163.6">P1</text>
<text x="70.1" y="173.9">PS2701</text>
</g>
<g font-size="2.1" fill="#800000">
<text x="90.8" y="40.1">5V</text>
<text x="195.2" y="39">AVCC</text>
<text x="206.2" y="39">5V</text>
<text x="244.7" y="44.9">M3V3</text>
<text x="37.3" y="59">M5GND</text>
<text x="231.5" y="54.3">WIO</text>
<text x="151.6" y="60.2">Vref</text>
<text x="159.1" y="70.8">AVCC</text>
<text x="214" y="67.3">Vref</text>
<text x="90.8" y="77.9">5V</text>
<text x="244.7" y="95.6">M3V3</text>
<text x="37.3" y="96.8">M5GND</text>
<text x="151.6" y="107.4">Vref</text>
<text x="231.5" y="105.1">UIO</text>
<text x="234.6" y="112.1">M5GND</text>
<text x="90.8" y="116.9">5V</text>
<text x="232.7" y="116.9">VIO</text>
<text x="239.2" y="125.1">M3V3</text>
<text x="150.5" y="127.4">Vref</text>
<text x="37.3" y="135.7">M5GND</text>
<text x="153.3" y="143.9">HVISO</text>
<text x="153.3" y="146.3">5V</text>
<text x="153.3" y="148.7">GND</text>
<text x="201.4" y="146.3">UIO</text>
<text x="201.4" y="148.7">VIO</text>
<text x="63.1" y="153.4">M3V3</text>
<text x="99.2" y="153.4">5V</text>
<text x="153.3" y="151.1">M5GND</text>
<text x="153.3" y="153.4">M5V</text>
<text x="153.3" y="155.8">HV_BUS</text>
<text x="201.4" y="151.1">M5GND</text>
<text x="201.4" y="153.4">M5V</text>
<text x="45" y="165.2">ERR</text>
<text x="106.4" y="169.9">nFO</text>
<text x="61.9" y="174.7">M5GND</text>
</g>
</svg>
